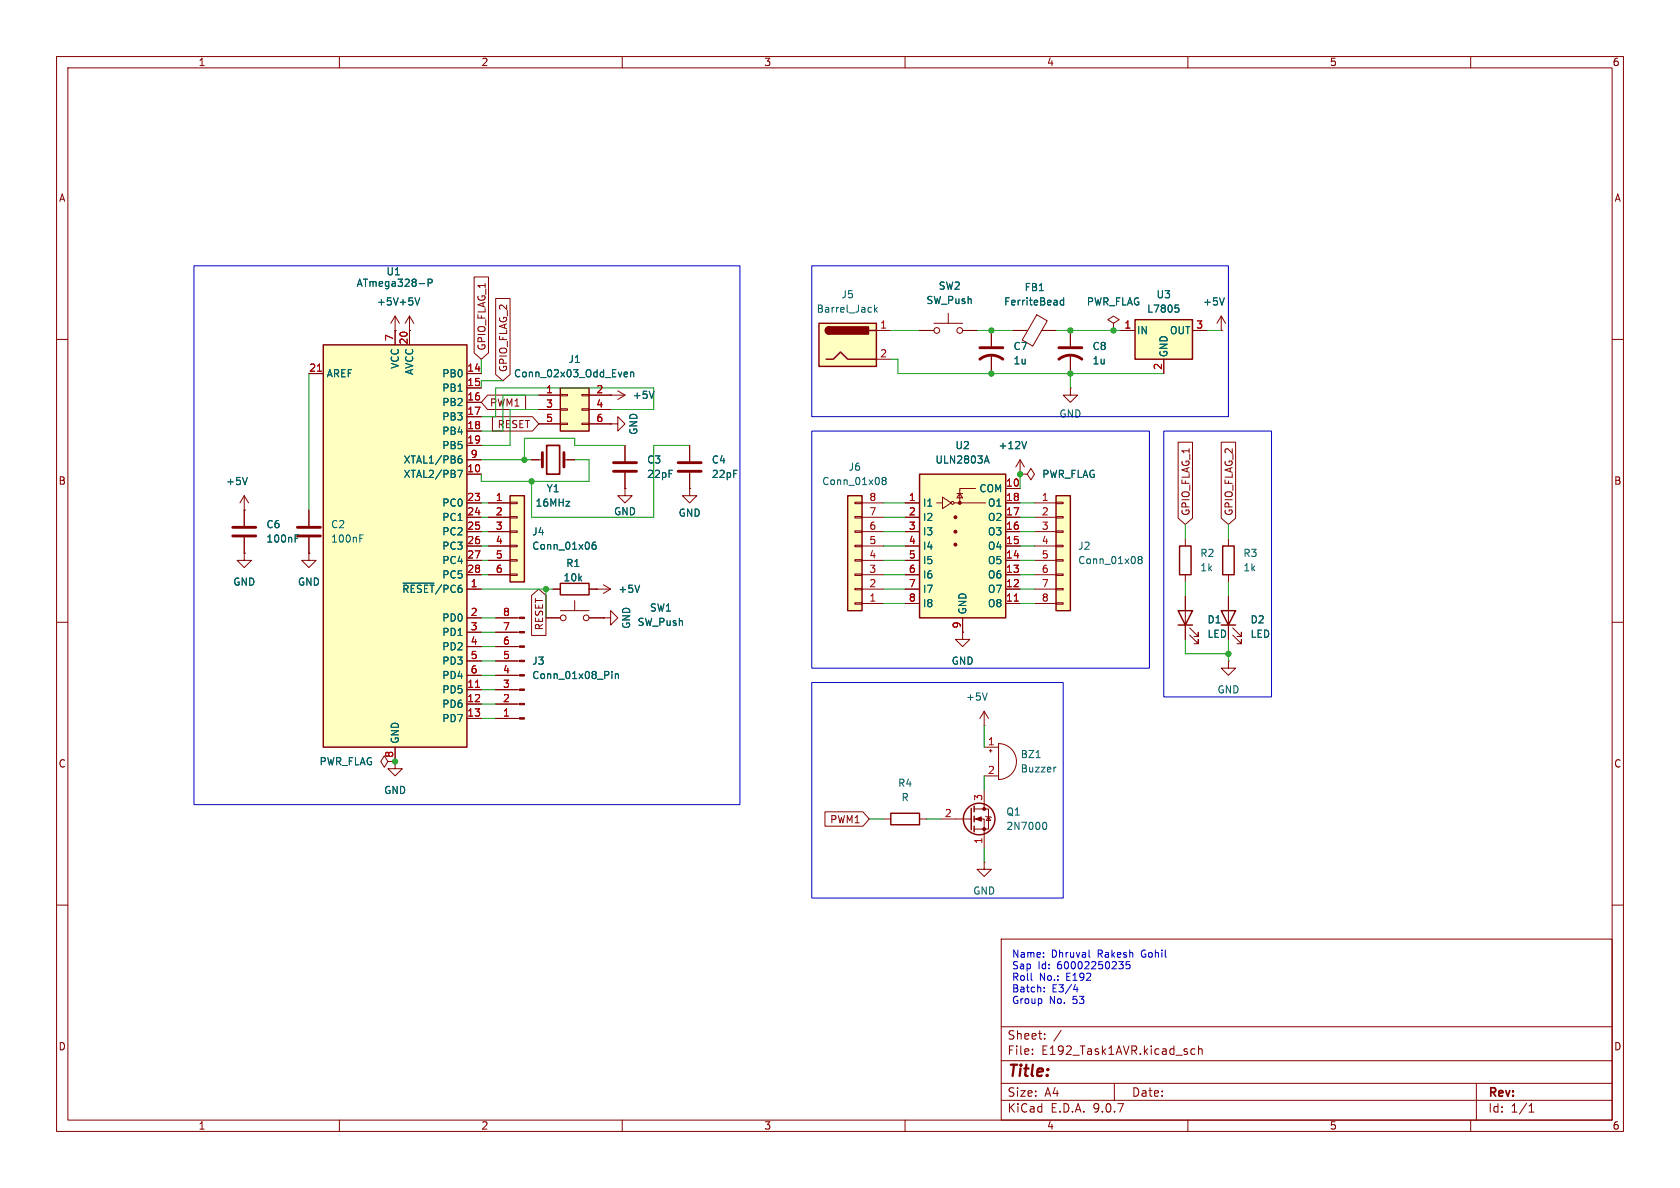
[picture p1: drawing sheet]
<svg xmlns="http://www.w3.org/2000/svg" width="297mm" height="210mm" viewBox="0 0 297 210" stroke-linecap="round" stroke-linejoin="round" font-family="sans-serif">
<g fill="none" stroke="#840000" stroke-width=".18">
<path d="M10 10h277v190h-277zM12 12h273v186h-273zM60 10v2M110 10v2M160 10v2M210 10v2M260 10v2M196.8 57.2l1.1-.7-1.1-.6-1 .6 1 .7v1.2M196.8 58.4h.1M215.9 58.4h.1M215.9 55.9l-.8 1.3M215.9 55.9l.8 1.3"/>
<path d="M215.9 55.9v2.5M10 60h2M285 60h2M10 110h2M209.5 105.4v7.6M210.3 112.3l1.5 1.5v-.8v.8h-.7M210.3 111l1.5 1.5v-.7v.7h-.7M285 110h2M156.2 144.8h1.3M162.6 144.8h1.2M10 160h2M177 166h108v32h-108z"/>
<path d="M285 160h2M60 198v2M110 198v2M160 198v2M177 194.5h108M177 191.5h108M177 187.5h108M177 181.5h108M182.5 186.3v.1M182.5 185.5v.1M184.7 183.6v.1M184.7 182.8v.1"/>
<path d="M187.6 182.1l-1.3 2M197 191.5v3M210 198v2M210.5 186.1l.3 .3 .4-.1M211.2 185.5l-.4-.1-.3 .3M211.9 185.5l.2-.1 .4 .1v.9M211.9 184.9v1.5M260 198v2M261 191.5v6.5M270.3 196.6h.9M270.3 195.5l.4-.4v1.5"/>
</g>
<path d="M208.3 108h2.5l-1.3 2.5zM208.3 110.5h2.5M157.5 143.8h5.1v2h-5.1z" fill="none" stroke="#840000" stroke-width=".25"/>
<path d="M216.4 52.6l-.4 1.3" fill="none" stroke="#006464" stroke-width=".18"/>
<path d="M99.1 68.6h5v7.6h-5z" fill="#ffffc2"/>
<path d="M99.1 68.6h5v7.6h-5z" fill="none" stroke="#840000" stroke-width=".25"/>
<path d="M95.2 69.9h3.9M95.2 72.4h3.9M95.2 74.9h3.9M99.1 69.7h1.2v.3h-1.2zM99.1 72.3h1.2v.2h-1.2zM99.1 74.8h1.2v.3h-1.2zM102.9 69.7h1.2v.3h-1.2zM102.9 72.3h1.2v.2h-1.2zM102.9 74.8h1.2v.3h-1.2zM104.1 69.9h3.8M104.1 72.4h3.8M104.1 74.9h3.8" fill="none" stroke="#840000" stroke-width=".18"/>
<path d="M110.5 65.8h.4v.3l-.6 .1M110.9 66.6h-.4M111.5 65.9l.2-.1h.3v.8M111.5 65.8v.8" fill="none" stroke="#006464" stroke-width=".18"/>
<path d="M144.8 57.2h10.1v7.6h-10.1z" fill="#ffffc2"/>
<path d="M144.8 57.2h10.1v7.6h-10.1zM146.6 57.8a.64 .64 0 0 0-.7 .6 .64 .64 0 0 0 .7 .7M153.7 58.4h1.2M146 63.5h1.3l1.3-1.3 1.3 1.3h5" fill="none" stroke="#840000" stroke-width=".25"/>
<g fill="#840000" stroke="#840000" stroke-width=".25">
<path d="M146.1 58l.5-.2v1.3a.63 .63 0 0 1-.6-.4 .63 .63 0 0 1 .1-.7z"/>
<path d="M146.6 57.8h6.9v1.3h-6.9z"/>
</g>
<path d="M154.9 58.4h2.6M154.9 63.5h2.6" fill="none" stroke="#840000" stroke-width=".18"/>
<path d="M154.6 53.9v1.3M154.7 54.7l.4 .5M155.1 54.3l-.5 .5" fill="none" stroke="#006464" stroke-width=".18"/>
<path d="M186.7 87.6h2.5v20.4h-2.5z" fill="#ffffc2"/>
<path d="M186.7 87.6h2.5v20.4h-2.5z" fill="none" stroke="#840000" stroke-width=".25"/>
<g fill="none" stroke="#840000" stroke-width=".18">
<path d="M162.6 58.4h2.5M165.1 57.2h5.1M167.6 55.4v1.8M170.2 58.4h2.5M175.3 58.4v2.8M175.3 62.7v3.3M43.2 90.2h.1M43.2 87.6l-.8 1.3M43.2 87.6l.7 1.3M43.2 87.6v2.6M182.9 88.9h3.8M182.9 91.4h3.8"/>
<path d="M182.9 94h3.8M182.9 96.5h3.8M182.9 99.1h3.8M186.7 88.8h1.3v.2h-1.3zM186.7 91.3h1.3v.3h-1.3zM186.7 93.9h1.3v.2h-1.3zM186.7 96.4h1.3v.2h-1.3zM186.7 98.9h1.3v.3h-1.3zM182.9 101.6h3.8M182.9 104.1h3.8M182.9 106.7h3.8M186.7 101.5h1.3v.2h-1.3z"/>
<path d="M186.7 104h1.3v.3h-1.3zM186.7 106.6h1.3v.2h-1.3z"/>
<circle cx="165.6" cy="58.4" r=".51"/>
<circle cx="169.7" cy="58.4" r=".51"/>
</g>
<path d="M43.7 84.4l-.4 1.3M201.4 98.9l-.2-.2 .2-.3h.3l.2 .2-.2 .3M201.4 98.9l-.2 .3 .1 .3 .1 .1h.4l.1-.2v-.2l-.2-.3M201.4 98.9h.3" fill="none" stroke="#006464" stroke-width=".18"/>
<path d="M173.2 63.5a3.3 3.3 0 0 1 4.1 0M173.2 61.5h4.1" fill="none" stroke="#840000" stroke-width=".51"/>
<path d="M200.7 56.5h10.1v7h-10.1z" fill="#ffffc2"/>
<g fill="none" stroke="#840000" stroke-width=".25">
<path d="M200.7 56.5h10.1v7h-10.1zM216.2 96.5h2v5.1h-2zM99.1 103.1h5v2.1h-5zM215.9 108h2.5l-1.2 2.5zM215.9 110.5h2.5M171.7 142.9v3.8M172.2 142.5v1M172.2 144.3v1M172.2 146.1v1"/>
<circle cx="173.1" cy="144.8" r="2.79"/>
</g>
<g fill="none" stroke="#840000" stroke-width=".18">
<path d="M179.1 58.4h2.6M183.3 55.7l1.8 1-2.5 4.5-1.9-1.1zM184.1 58.4h2.6M189.2 58.4v2.8M198.1 58.4h2.6M210.8 58.4h2.6M189.2 68.6v1.3h1.3l-1.3 1.2-1.2-1.2h1.2M189.2 68.6h.1M189.2 62.7v3.3M205.7 63.5v2.5M43.2 90.2v2.8M43.2 95v2.8"/>
<path d="M94 81.3h1.9M99.7 81.3h1.9M180.3 83.8h1.3l.6-1 .7 1-.7 1-.6-1M180.3 83.8h.1M217.2 95.3v1.2M96.5 109.2h2.6M97.8 104.1h1.3M99.1 108h5M101.6 106.2v1.8M104.1 109.2h2.6M104.1 104.1h1.3M217.2 116.8v1.3h1.2l-1.2 1.3-1.3-1.3h1.3"/>
<path d="M217.2 116.8h.1M217.2 101.6v1.3M217.2 105.4v7.6M217.9 112.3l1.6 1.5v-.8v.8h-.8M217.9 111l1.6 1.5v-.7v.7h-.8M174 128.3h.1M174 132.1h2.5M174 137.2h2.5M174 125.7l-.8 1.3M174 125.7l.8 1.3M174 125.7v2.6M174 139.7v3.3"/>
<path d="M174.9 132.7h.5M175.1 132.5v.5M176.5 131.4a3.2 3.2 0 0 1 3.2 3.2 3.2 3.2 0 0 1-3.2 3.2zM166.4 144.8h5.3M172.2 143h2.6v3.6h-2.6M172.2 144.8h1.8v5.1M174.2 144.3l.2 .1h.7l.2 .1M174.8 144.4l.3 .6h-.7z"/>
<circle cx="99.6" cy="109.2" r=".51"/>
<circle cx="103.6" cy="109.2" r=".51"/>
</g>
<path d="M188 53.1h-.3l-.3 .2 .2 .6h.4M188 52.6v1.3M207.8 53.9h.6M207.9 54.4h.3l.2 .2-.1 .5-.4 .1M52.2 95.2h.4M52.2 94.6h.6M174.5 122.5l-.4 1.3M183.2 133.9h.7M186.7 135.6l-.3 .1M184.5 145.4h.1a.68 .68 0 0 1 .5 .6 .68 .68 0 0 1-.5 .6h-.1" fill="none" stroke="#006464" stroke-width=".18"/>
<path d="M187.2 63.5a3.3 3.3 0 0 1 4.1 0M187.2 61.5h4.1M41.1 94.7h4.1M41.1 93.2h4.1M95.9 80v2.6M99.7 80v2.6" fill="none" stroke="#840000" stroke-width=".51"/>
<path d="M96.6 78.7h2.3v5.1h-2.3z" fill="none" stroke="#840000" stroke-width=".3"/>
<g fill="#840000" stroke="#840000" stroke-width=".18">
<path d="M172.5 144.8l1-.4v.8z"/>
<circle cx="174" cy="143" r=".25"/>
<circle cx="174" cy="146.6" r=".25"/>
</g>
<path d="M90.2 87.6h2.5v15.3h-2.5z" fill="#ffffc2"/>
<path d="M90.2 87.6h2.5v15.3h-2.5zM208.5 96.5h2.1v5.1h-2.1z" fill="none" stroke="#840000" stroke-width=".25"/>
<g fill="none" stroke="#840000" stroke-width=".18">
<path d="M86.4 88.9h3.8M86.4 91.4h3.8M86.4 94h3.8M86.4 96.5h3.8M86.4 99.1h3.8M90.2 88.8h1.2v.2h-1.2zM90.2 91.3h1.2v.3h-1.2zM90.2 93.9h1.2v.2h-1.2zM90.2 96.4h1.2v.2h-1.2zM90.2 98.9h1.2v.3h-1.2zM209.5 95.3v1.2M86.4 101.6h3.8"/>
<path d="M90.2 101.5h1.2v.2h-1.2zM170.2 111.8v1.2h1.2l-1.2 1.3-1.3-1.3h1.3M170.2 111.8h.1M209.5 101.6v1.3M68.6 134.6l-.7-1-.6 1 .6 1 .7-1h1.2M69.8 134.6h.1"/>
</g>
<path d="M105.3 95.8l-.4 .1a.86 .86 0 0 0 0 1.2l.4-.1 .1-.4-.2-.3h-.3l-.2 .3" fill="none" stroke="#006464" stroke-width=".18"/>
<path d="M162.6 83.8h15.2v25.4h-15.2z" fill="#ffffc2"/>
<path d="M162.6 83.8h15.2v25.4h-15.2z" fill="none" stroke="#840000" stroke-width=".25"/>
<g fill="none" stroke="#840000" stroke-width=".18">
<path d="M160 88.9h2.6M160 91.4h2.6M160 94h2.6M160 96.5h2.6M160 99.1h2.6M165.6 88.9h1M166.6 87.9l1.5 1-1.5 1zM168.7 88.9h5.5M169.2 87.2h1M169.7 87.2l.5 .8h-1zM172.5 86.4h-2.8v2.5M177.8 88.9h2.5"/>
<path d="M177.8 91.4h2.5M177.8 94h2.5M177.8 96.5h2.5M177.8 99.1h2.5M177.8 86.4h2.5M180.3 83.8h.1M180.3 81.3l-.7 1.3M180.3 81.3l.8 1.3M180.3 81.3v2.5M160 101.6h2.6M160 104.1h2.6M160 106.7h2.6"/>
<path d="M170.2 109.2v2.6M177.8 101.6h2.5M177.8 104.1h2.5M177.8 106.7h2.5"/>
<circle cx="168.4" cy="88.9" r=".25"/>
</g>
<g fill="#840000" stroke="#840000" stroke-width=".18">
<circle cx="168.9" cy="91.4" r=".25"/>
<circle cx="168.9" cy="94" r=".25"/>
<circle cx="168.9" cy="96.3" r=".25"/>
<circle cx="169.7" cy="88.9" r=".25"/>
</g>
<path d="M179.3 106.3h.7" fill="none" stroke="#a90000" stroke-width=".18"/>
<path d="M181.5 78l-.4 1.3M174.1 81.5h.6M174.4 80.6l.5 1.3" fill="none" stroke="#006464" stroke-width=".18"/>
<path d="M149.9 87.6h2.5v20.4h-2.5z" fill="#ffffc2"/>
<path d="M149.9 87.6h2.5v20.4h-2.5z" fill="none" stroke="#840000" stroke-width=".25"/>
<g fill="none" stroke="#840000" stroke-width=".18">
<path d="M107.9 69.9h.1M107.9 74.9h1.3v-1.2l1.3 1.2-1.3 1.3v-1.3M107.9 74.9h.1M107.9 69.9h2.6M109.2 69.1l1.3 .8M110.5 69.9l-1.3 .7M43.2 97.8v1.3h1.2l-1.2 1.2-1.3-1.2h1.3M43.2 97.8h.1M54.6 97.8v1.3h1.3l-1.3 1.2-1.3-1.2h1.3M54.6 97.8h.1M54.6 90.2v2.8M54.6 95v2.8"/>
<path d="M151.1 98.9h1.3v.3h-1.3zM151.1 96.4h1.3v.2h-1.3zM151.1 93.9h1.3v.2h-1.3zM151.1 91.3h1.3v.3h-1.3zM151.1 88.8h1.3v.2h-1.3zM152.4 99.1h3.8M152.4 96.5h3.8M152.4 94h3.8M152.4 91.4h3.8M152.4 88.9h3.8M151.1 106.6h1.3v.2h-1.3zM151.1 104h1.3v.3h-1.3z"/>
<path d="M151.1 101.5h1.3v.2h-1.3zM152.4 106.7h3.8M152.4 104.1h3.8M152.4 101.6h3.8M174 152.4v1.3h1.3l-1.3 1.2-1.3-1.2h1.3M174 152.4h.1"/>
</g>
<path d="M115.6 69.2l-.4 1.2M63.6 95.2h.4M63.6 94.6h.6M156.2 84.9l-.3-.2 .3-.3h.2l.3 .2-.3 .3M156.2 84.9l-.3 .3 .1 .3 .2 .2 .3-.1 .2-.2v-.2l-.3-.3M156.2 84.9h.2" fill="none" stroke="#006464" stroke-width=".18"/>
<path d="M52.6 94.7h4M52.6 93.2h4" fill="none" stroke="#840000" stroke-width=".51"/>
<path d="M57.1 61h25.4v71.1h-25.4z" fill="#ffffc2"/>
<path d="M57.1 61h25.4v71.1h-25.4z" fill="none" stroke="#840000" stroke-width=".25"/>
<g fill="none" stroke="#840000" stroke-width=".18">
<path d="M69.8 58.4h.1M69.8 55.9v5.1M69.8 55.9l-.7 1.3M69.8 55.9l.8 1.3M72.4 58.4h.1M72.4 55.9v5.1M72.4 55.9l-.8 1.3M72.4 55.9l.8 1.3M83.8 49h2.6v13.4l-1.3 1.1-1.3-1.1zM87.6 52.8h2.6v13.4l-1.3 1.1-1.3-1.1zM162.6 58.4h2.5M170.2 58.4h2.5"/>
<path d="M175.3 58.4v2.8M179.1 58.4h2.5M184.1 58.4h2.6M189.2 58.4v2.8M196.8 58.4h.1M198.1 58.4h2.6M210.8 58.4h2.6M215.9 58.4h.1M54.6 66h2.5M82.5 66h2.6M82.5 68.6h2.6M82.5 71.1h2.6"/>
<path d="M82.5 73.7h2.6M82.5 76.2h2.6M82.5 78.7h2.6M86.2 69.8h6.7v2.6h-6.7l-1.1-1.3zM87.1 73.7h7l1.1 1.2-1.1 1.3h-7zM95.2 69.9h3.9M95.2 72.4h3.9M95.2 74.9h3.9M104.1 69.9h3.8M104.1 72.4h3.8M104.1 74.9h3.8M107.9 69.9h.1"/>
<path d="M107.9 74.9h.1M110.5 78.7v2.8M121.9 78.7v2.8M175.3 62.7v3.3M189.2 62.7v3.3M205.7 63.5v2.5M208.3 78.2h2.5v13.4l-1.3 1.1-1.2-1.1zM215.9 78.2h2.5v13.4l-1.2 1.1-1.3-1.1zM43.2 90.2h.1M43.2 97.8h.1M43.2 90.2v2.8M43.2 95v2.8"/>
<path d="M54.6 97.8h.1M54.6 90.2v2.8M54.6 95v2.8M82.5 81.3h2.6M82.5 83.8h2.6M82.5 88.9h2.6M82.5 91.4h2.6M82.5 94h2.6M82.5 96.5h2.6M82.5 99.1h2.6M86.4 88.9h3.8M86.4 91.4h3.8"/>
<path d="M86.4 94h3.8M86.4 96.5h3.8M86.4 99.1h3.8M94 81.3h1.2M100.3 81.3h1.3M110.5 86.4v1.2h1.3l-1.3 1.3-1.3-1.3h1.3M110.5 86.4h.1M110.5 83.6v2.8M121.9 86.4v1.2h1.3l-1.3 1.3-1.3-1.3h1.3M121.9 86.4h.1M121.9 83.6v2.8M160 88.9h2.6"/>
<path d="M160 91.4h2.6M160 94h2.6M160 96.5h2.6M160 99.1h2.6M177.8 88.9h2.5M177.8 91.4h2.5M177.8 94h2.5M177.8 96.5h2.5M177.8 99.1h2.5M177.8 86.4h2.5M180.3 83.8h.1M82.5 101.6h2.6"/>
<path d="M82.5 104.1h2.6M82.5 109.2h2.6M82.5 111.8h2.6M82.5 114.3h2.6M82.5 116.8h2.6M82.5 119.4h2.6M86.4 101.6h3.8M87.6 109.2h4.2M87.6 111.8h4.2M87.6 114.3h4.2M87.6 116.8h4.2M87.6 119.4h4.2"/>
<path d="M94 105.3l1.2-1.2 1.3 1.2v7h-2.5zM96.5 109.2h2.6M97.8 104.1h1.3M104.1 104.1h3.8M104.1 109.2h2.6M105.4 104.1h.1M106.7 109.2h1.2v-1.2l1.3 1.2-1.3 1.3v-1.3M106.7 109.2h.1M106.7 103.4l1.2 .7M107.9 104.1l-1.2 .8M160 101.6h2.6M160 104.1h2.6"/>
<path d="M160 106.7h2.6M170.2 111.8h.1M170.2 109.2v2.6M177.8 101.6h2.5M177.8 104.1h2.5M177.8 106.7h2.5M209.5 105.4v2.6M209.5 110.5v2.5M217.2 105.4v2.6M217.2 110.5v2.5M69.8 134.6v1.3h1.3l-1.3 1.3-1.2-1.3h1.2M69.8 134.6h.1"/>
<path d="M69.8 132.1v2.5M82.5 121.9h2.6M82.5 124.5h2.6M82.5 127h2.6M87.6 121.9h4.2M87.6 124.5h4.2M87.6 127h4.2M145.8 143.5h6.8l1.1 1.3-1.1 1.3h-6.8z"/>
</g>
<path d="M56.1 65.6h.7M179.3 106.3h.7M84.1 121.5h.7" fill="none" stroke="#a90000" stroke-width=".18"/>
<g fill="none" stroke="#006464" stroke-width=".18">
<path d="M74.1 50.1h1M74.2 52.6l-.4 1.3M75.7 50h.6l.1-.2v-.3l-.7-.2v1.3M188 53.1h-.3l-.3 .2 .2 .6h.4M188 52.6v1.3M207.8 53.9h.6M207.9 54.4h.3l.2 .2-.1 .5-.4 .1M216.4 52.6l-.4 1.3M110.5 65.8h.4v.3l-.6 .1M110.9 66.6h-.4M111.5 65.9l.2-.1h.3v.8M111.5 65.8v.8"/>
<path d="M115.6 69.2l-.4 1.2M181.5 78l-.4 1.3M43.7 84.4l-.4 1.3M52.2 95.2h.4M52.2 94.6h.6M63.6 95.2h.4M63.6 94.6h.6M80.9 83.1h.9l-.6 1.3M81 81.2l.5-.1 .2 .2-.1 .5-.4 .1-.2-.2M81.6 80.6l-.4 .1-.2 .2M105.3 95.8l-.4 .1a.86 .86 0 0 0 0 1.2l.4-.1 .1-.4-.2-.3h-.3l-.2 .3M174.1 81.5h.6"/>
<path d="M174.4 80.6l.5 1.3M71.2 103.1h5.5M108.2 118.7v.1M108.2 119.1v.9M108.8 119.1v.9M108.8 119.2l.2-.1 .3 .1v.8M113.1 103.4l-.4 1.3"/>
</g>
<g fill="#840000" stroke="#840000" stroke-width=".18">
<path d="M91.8 126.9h.9v.2h-.9z"/>
<path d="M91.8 124.3h.9v.3h-.9z"/>
<path d="M91.8 121.8h.9v.2h-.9z"/>
<path d="M91.8 119.3h.9v.2h-.9z"/>
<path d="M91.8 116.7h.9v.3h-.9z"/>
<path d="M91.8 114.2h.9v.2h-.9z"/>
<path d="M91.8 111.6h.9v.3h-.9z"/>
<path d="M91.8 109.1h.9v.2h-.9z"/>
</g>
<path d="M108.5 81.8h4M108.5 83.3h4M119.9 81.8h4.1M119.9 83.3h4.1" fill="none" stroke="#840000" stroke-width=".51"/>
<g fill="none" stroke="#009600" stroke-width=".18">
<path d="M157.5 58.4h5.1M172.7 58.4h6.4M186.7 58.4h11.4M213.4 58.4h2.5M54.6 66v24.2M85.1 63.5v2.5M88.9 67.3h-3.8v1.3M95.2 69.9h-6.3v6.3h-3.8M95.2 72.4h-5v6.3h-5.1M107.9 72.4h7.7v-3.8h-28v5.1h-2.5M110.5 78.7h-8.9v-1.2h-8.9v3.8M121.9 78.7h-6.3v12.7h-21.6v-6.3"/>
<path d="M157.5 63.5h1.2v2.5h47M189.2 66v2.6M85.1 91.4h1.3M85.1 94h1.3M85.1 88.9h1.3M85.1 99.1h1.3M85.1 96.5h1.3M85.1 81.3h8.9M101.6 81.3h2.5v3.8h-19v-1.3M156.2 91.4h3.8M156.2 94h3.8M156.2 88.9h3.8"/>
<path d="M156.2 99.1h3.8M156.2 96.5h3.8M180.3 91.4h2.6M180.3 94h2.6M180.3 88.9h2.6M180.3 99.1h2.6M180.3 96.5h2.6M180.3 83.8v2.6M209.5 92.7v2.6M217.2 92.7v2.6M85.1 101.6h1.3M85.1 104.1h12.7"/>
<path d="M85.1 109.2h2.5M85.1 111.8h2.5M85.1 114.3h2.5M85.1 119.4h2.5M85.1 116.8h2.5M96.5 104.1v5.1M156.2 106.7h3.8M156.2 101.6h3.8M156.2 104.1h3.8M180.3 106.7h2.6M180.3 101.6h2.6M180.3 104.1h2.6"/>
<path d="M209.5 102.9v2.5M209.5 113v2.6h7.7M217.2 102.9v2.5M217.2 113v3.8M85.1 127h2.5M85.1 121.9h2.5M85.1 124.5h2.5M174 128.3v3.8M174 137.2v2.5M153.7 144.8h2.5M163.8 144.8h2.6M174 149.9v2.5"/>
</g>
<g fill="none" stroke="#0000c2" stroke-width=".18">
<path d="M34.3 47h96.5v95.2h-96.5zM143.5 47h73.7v26.7h-73.7zM143.5 76.2h59.7v41.9h-59.7zM205.7 76.2h19.1v47h-19.1zM143.5 120.7h44.5v38.1h-44.5zM182.3 173.1l.2 .2M184.5 169.1v.1M184.5 168.4v.1M184.6 175.2v.1M184.6 174.6v.1M189.8 174.9h.8M190.4 174.5v.8"/>
<path d="M192.5 167.9v1.1l.2 .2M198.3 170.5l.3 .2v.3l-.3 .3M198.6 170l-.5 .5M199.1 170v.6l.1-.1h.5l.1 .5-.3 .3-.4-.2"/>
</g>
<g fill="#009600" stroke="#009600" stroke-width=".18">
<circle cx="180.3" cy="83.8" r=".46"/>
<circle cx="217.2" cy="115.6" r=".46"/>
<circle cx="189.2" cy="66" r=".46"/>
<circle cx="175.3" cy="66" r=".46"/>
<circle cx="189.2" cy="58.4" r=".46"/>
<circle cx="196.8" cy="58.4" r=".46"/>
<circle cx="175.3" cy="58.4" r=".46"/>
<circle cx="94" cy="85.1" r=".46"/>
<circle cx="92.7" cy="81.3" r=".46"/>
<circle cx="69.8" cy="134.6" r=".46"/>
<circle cx="96.5" cy="104.1" r=".46"/>
</g>
<text font-size="2.8" fill="#840000" x="178" y="190.9">Title:</text>
<g font-size="2.1" fill="#840000">
<text x="178" y="184">Sheet:</text>
<text x="178" y="186.7">File:</text>
<text x="184.1" y="186.7">E192_Task1AVR.kicad_sch</text>
<text x="178" y="196.9">KiCad</text>
<text x="178" y="194.1">Size:</text>
<text x="184.7" y="194.1">A4</text>
<text x="185.7" y="196.9">E.D.A.</text>
<text x="193.3" y="196.9">9.0.7</text>
<text x="200" y="194.1">Date:</text>
<text x="263" y="194.3">Rev:</text>
<text x="263" y="196.9">Id:</text>
<text x="267.1" y="196.9">1/1</text>
</g>
<g font-size="1.8" fill="#840000">
<text x="35" y="11.9">1</text>
<text x="85" y="11.9">2</text>
<text x="135" y="11.9">3</text>
<text x="185" y="11.9">4</text>
<text x="235" y="11.9">5</text>
<text x="285" y="11.9">6</text>
<text x="10.3" y="35.9">A</text>
<text x="285.3" y="35.9">A</text>
<text x="86" y="62.1" transform="rotate(-90 86 62.1)">GPIO_FLAG_1</text>
<text x="89.9" y="65.9" transform="rotate(-90 89.9 65.9)">GPIO_FLAG_2</text>
<text x="86.5" y="72.1">PWM1</text>
<text x="87.9" y="75.9">RESET</text>
<text x="10.3" y="85.9">B</text>
<text x="285.3" y="85.9">B</text>
<text x="210.5" y="91.3" transform="rotate(-90 210.5 91.3)">GPIO_FLAG_1</text>
<text x="218.1" y="91.3" transform="rotate(-90 218.1 91.3)">GPIO_FLAG_2</text>
<text x="96.2" y="111.5" transform="rotate(-90 96.2 111.5)">RESET</text>
<text x="10.3" y="135.9">C</text>
<text x="285.3" y="135.9">C</text>
<text x="146.7" y="145.7">PWM1</text>
<text x="10.3" y="185.9">D</text>
<text x="285.3" y="185.9">D</text>
<text x="35" y="199.9">1</text>
<text x="85" y="199.9">2</text>
<text x="135" y="199.9">3</text>
<text x="185" y="199.9">4</text>
<text x="235" y="199.9">5</text>
<text x="285" y="199.9">6</text>
</g>
<g font-size="1.8" fill="#006464">
<text x="62.9" y="50.9">ATmega328-P</text>
<text x="68.2" y="48.9">U1</text>
<text x="148.7" y="52.9">J5</text>
<text x="163.7" y="53.9">SW_Push</text>
<text x="165.9" y="51.4">SW2</text>
<text x="181" y="51.7">FB1</text>
<text x="204.4" y="52.9">U3</text>
<text x="66.5" y="54.2">+5V +5V</text>
<text x="144.3" y="55.5">Barrel_Jack</text>
<text x="177.4" y="54.2">FerriteBead</text>
<text x="192" y="54.2">PWR_FLAG</text>
<text x="200.9" y="59.3">IN</text>
<text x="202.7" y="55.5">L7805</text>
<text x="206.7" y="59.3">OUT</text>
<text x="212.6" y="54.2">+5V</text>
<text x="70.7" y="65.3" transform="rotate(-90 70.7 65.3)">VCC</text>
<text x="100.4" y="64.4">J1</text>
<text x="179.1" y="62.1">C7</text>
<text x="179.1" y="64.6">1u</text>
<text x="193" y="62.1">C8</text>
<text x="193" y="64.6">1u</text>
<text x="206.6" y="63.2" transform="rotate(-90 206.6 63.2)">GND</text>
<text x="57.7" y="66.9">AREF</text>
<text x="73.3" y="66.4" transform="rotate(-90 73.3 66.4)">AVCC</text>
<text x="78.1" y="66.9">PB0</text>
<text x="78.1" y="69.4">PB1</text>
<text x="78.1" y="72">PB2</text>
<text x="90.8" y="66.9">Conn_02x03_Odd_Even</text>
<text x="111.8" y="70.7">+5V</text>
<text x="78.1" y="74.5">PB3</text>
<text x="78.1" y="77.1">PB4</text>
<text x="112.9" y="77" transform="rotate(-90 112.9 77)">GND</text>
<text x="187.2" y="74">GND</text>
<text x="71.3" y="82.1">XTAL1/PB6</text>
<text x="78.1" y="79.6">PB5</text>
<text x="114.3" y="82.1">C3</text>
<text x="125.7" y="82.1">C4</text>
<text x="149.9" y="83.4">J6</text>
<text x="165.3" y="82.1">ULN2803A</text>
<text x="168.8" y="79.6">U2</text>
<text x="176.4" y="79.6">+12V</text>
<text x="39.9" y="86">+5V</text>
<text x="71.3" y="84.7">XTAL2/PB7</text>
<text x="78.1" y="89.8">PC0</text>
<text x="94.6" y="89.8">16MHz</text>
<text x="96.5" y="87.2">Y1</text>
<text x="114.3" y="84.7">22pF</text>
<text x="125.7" y="84.7">22pF</text>
<text x="145.3" y="86">Conn_01x08</text>
<text x="163.1" y="89.8">I1</text>
<text x="173" y="87.2">COM</text>
<text x="174.5" y="89.8">O1</text>
<text x="184.2" y="84.7">PWR_FLAG</text>
<text x="47" y="93.6">C6</text>
<text x="58.4" y="93.6">C2</text>
<text x="78.1" y="92.3">PC1</text>
<text x="78.1" y="94.8">PC2</text>
<text x="94" y="94.8">J4</text>
<text x="108.5" y="91.3">GND</text>
<text x="119.9" y="91.5">GND</text>
<text x="163.1" y="92.3">I2</text>
<text x="163.1" y="94.8">I3</text>
<text x="174.5" y="92.3">O2</text>
<text x="174.5" y="94.8">O3</text>
<text x="47" y="96.1">100nF</text>
<text x="58.4" y="96.1">100nF</text>
<text x="78.1" y="97.4">PC3</text>
<text x="78.1" y="99.9">PC4</text>
<text x="94" y="97.4">Conn_01x06</text>
<text x="100" y="100.4">R1</text>
<text x="163.1" y="97.4">I4</text>
<text x="163.1" y="99.9">I5</text>
<text x="174.5" y="97.4">O4</text>
<text x="174.5" y="99.9">O5</text>
<text x="190.5" y="97.4">J2</text>
<text x="190.5" y="99.9">Conn_01x08</text>
<text x="212.1" y="98.7">R2</text>
<text x="212.1" y="101.2">1k</text>
<text x="219.7" y="98.7">R3</text>
<text x="219.7" y="101.2">1k</text>
<text x="41.1" y="103.7">GND</text>
<text x="52.6" y="103.7">GND</text>
<text x="71" y="105">~{RESET}/PC6</text>
<text x="78.1" y="102.5">PC5</text>
<text x="99.5" y="103">10k</text>
<text x="109.2" y="105">+5V</text>
<text x="163.1" y="102.5">I6</text>
<text x="163.1" y="105">I7</text>
<text x="163.1" y="107.5">I8</text>
<text x="174.5" y="102.5">O6</text>
<text x="174.5" y="105">O7</text>
<text x="174.5" y="107.5">O8</text>
<text x="78.1" y="110.1">PD0</text>
<text x="78.1" y="112.6">PD1</text>
<text x="111.6" y="111.3" transform="rotate(-90 111.6 111.3)">GND</text>
<text x="112.6" y="110.8">SW_Push</text>
<text x="114.8" y="108.3">SW1</text>
<text x="171" y="108.7" transform="rotate(-90 171 108.7)">GND</text>
<text x="213.4" y="110.4">D1</text>
<text x="213.4" y="112.9">LED</text>
<text x="221" y="110.4">D2</text>
<text x="221" y="112.9">LED</text>
<text x="78.1" y="115.2">PD2</text>
<text x="78.1" y="117.7">PD3</text>
<text x="94" y="117.7">J3</text>
<text x="168.1" y="117.7">GND</text>
<text x="78.1" y="120.2">PD4</text>
<text x="78.1" y="122.8">PD5</text>
<text x="78.1" y="125.3">PD6</text>
<text x="94" y="120.2">Conn_01x08_Pin</text>
<text x="170.7" y="124.1">+5V</text>
<text x="215.1" y="122.8">GND</text>
<text x="70.7" y="131.6" transform="rotate(-90 70.7 131.6)">GND</text>
<text x="78.1" y="127.9">PD7</text>
<text x="56.4" y="135.5">PWR_FLAG</text>
<text x="180.3" y="134.2">BZ1</text>
<text x="180.3" y="136.8">Buzzer</text>
<text x="67.8" y="140.6">GND</text>
<text x="158.7" y="139.3">R4</text>
<text x="159.3" y="141.8">R</text>
<text x="177.8" y="144.4">Q1</text>
<text x="177.8" y="146.9">2N7000</text>
<text x="172" y="158.3">GND</text>
</g>
<g font-size="1.8" fill="#a90000">
<text x="155.5" y="58.2">1</text>
<text x="198.7" y="58.2">1</text>
<text x="211.4" y="58.2">3</text>
<text x="54.6" y="65.8">21</text>
<text x="69.6" y="60.4" transform="rotate(-90 69.6 60.4)">7</text>
<text x="72.1" y="61" transform="rotate(-90 72.1 61)">20</text>
<text x="82.5" y="65.8">14</text>
<text x="155.5" y="63.2">2</text>
<text x="205.5" y="65.5" transform="rotate(-90 205.5 65.5)">2</text>
<text x="82.5" y="68.3">15</text>
<text x="82.5" y="70.9">16</text>
<text x="96.4" y="69.6">1</text>
<text x="105.3" y="69.6">2</text>
<text x="82.5" y="73.4">17</text>
<text x="82.5" y="75.9">18</text>
<text x="96.4" y="72.1">3</text>
<text x="96.4" y="74.7">5</text>
<text x="105.3" y="72.1">4</text>
<text x="105.3" y="74.7">6</text>
<text x="82.5" y="78.5">19</text>
<text x="82.5" y="83.6">10</text>
<text x="83.1" y="81">9</text>
<text x="82.5" y="88.6">23</text>
<text x="87.6" y="88.6">1</text>
<text x="153.6" y="88.6">8</text>
<text x="160.6" y="88.6">1</text>
<text x="177.8" y="86.1">10</text>
<text x="177.8" y="88.6">18</text>
<text x="184.1" y="88.6">1</text>
<text x="82.5" y="91.2">24</text>
<text x="82.5" y="93.7">25</text>
<text x="87.6" y="91.2">2</text>
<text x="87.6" y="93.7">3</text>
<text x="153.6" y="93.7">6</text>
<text x="153.6" y="91.2">7</text>
<text x="160.6" y="91.2">2</text>
<text x="160.6" y="93.7">3</text>
<text x="177.8" y="91.2">17</text>
<text x="177.8" y="93.7">16</text>
<text x="184.1" y="91.2">2</text>
<text x="184.1" y="93.7">3</text>
<text x="82.5" y="96.3">26</text>
<text x="82.5" y="98.8">27</text>
<text x="82.5" y="101.3">28</text>
<text x="87.6" y="96.3">4</text>
<text x="87.6" y="98.8">5</text>
<text x="87.6" y="101.3">6</text>
<text x="153.6" y="101.3">3</text>
<text x="153.6" y="98.8">4</text>
<text x="153.6" y="96.3">5</text>
<text x="160.6" y="96.3">4</text>
<text x="160.6" y="98.8">5</text>
<text x="160.6" y="101.3">6</text>
<text x="177.8" y="96.3">15</text>
<text x="177.8" y="98.8">14</text>
<text x="177.8" y="101.3">13</text>
<text x="184.1" y="96.3">4</text>
<text x="184.1" y="98.8">5</text>
<text x="184.1" y="101.3">6</text>
<text x="83.1" y="103.9">1</text>
<text x="153.6" y="106.4">1</text>
<text x="153.6" y="103.9">2</text>
<text x="160.6" y="103.9">7</text>
<text x="160.6" y="106.4">8</text>
<text x="177.8" y="103.9">12</text>
<text x="177.8" y="106.4">11</text>
<text x="184.1" y="103.9">7</text>
<text x="184.1" y="106.4">8</text>
<text x="83.1" y="109">2</text>
<text x="83.1" y="111.5">3</text>
<text x="88.8" y="111.5">7</text>
<text x="88.8" y="109">8</text>
<text x="169.9" y="111.2" transform="rotate(-90 169.9 111.2)">9</text>
<text x="83.1" y="114">4</text>
<text x="83.1" y="116.6">5</text>
<text x="83.1" y="119.1">6</text>
<text x="88.8" y="119.1">4</text>
<text x="88.8" y="116.6">5</text>
<text x="88.8" y="114">6</text>
<text x="82.5" y="121.7">11</text>
<text x="82.5" y="124.2">12</text>
<text x="88.8" y="124.2">2</text>
<text x="88.8" y="121.7">3</text>
<text x="82.5" y="126.7">13</text>
<text x="88.8" y="126.7">1</text>
<text x="174.6" y="131.8">1</text>
<text x="69.6" y="134.1" transform="rotate(-90 69.6 134.1)">8</text>
<text x="174.6" y="136.9">2</text>
<text x="173.7" y="141.7" transform="rotate(-90 173.7 141.7)">3</text>
<text x="166.9" y="144.5">2</text>
<text x="173.7" y="149.3" transform="rotate(-90 173.7 149.3)">1</text>
</g>
<g font-size="1.8" fill="#0000c2">
<text x="178.8" y="169.5">Name:</text>
<text x="178.8" y="171.5">Sap</text>
<text x="178.8" y="173.6">Roll</text>
<text x="183.5" y="171.5">Id:</text>
<text x="183.7" y="173.6">No.:</text>
<text x="185.9" y="169.5">Dhruval</text>
<text x="187" y="171.5">60002250235</text>
<text x="188.6" y="173.6">E192</text>
<text x="194.2" y="169.5">Rakesh</text>
<text x="202" y="169.5">Gohil</text>
<text x="178.8" y="175.6">Batch:</text>
<text x="178.8" y="177.7">Group</text>
<text x="185.5" y="177.7">No.</text>
<text x="186" y="175.6">E3/4</text>
<text x="189.7" y="177.7">53</text>
</g>
</svg>
